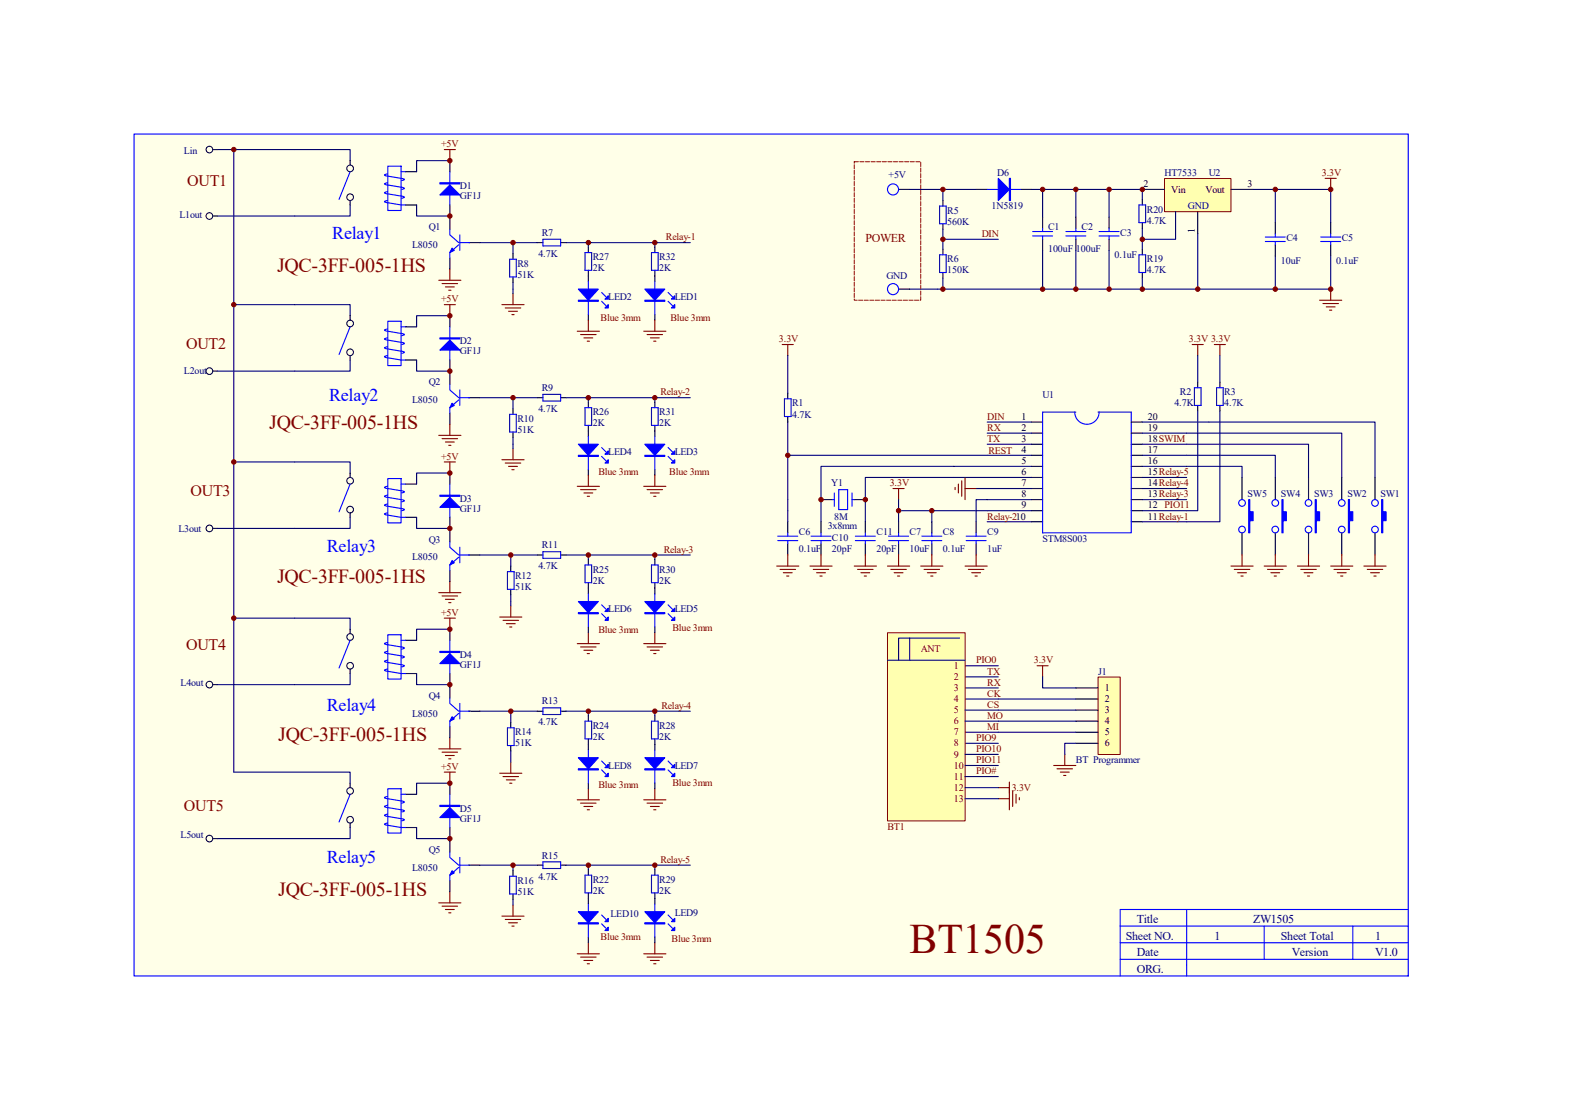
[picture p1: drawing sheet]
<svg xmlns="http://www.w3.org/2000/svg" width="297mm" height="210mm" viewBox="0 0 297 210" stroke-linecap="round" stroke-linejoin="round" font-family="sans-serif">
<path d="M25.4 25.4h241v159.3h-241z" fill="#ffffe8"/>
<g fill="none" stroke="#800000" stroke-width=".21">
<path d="M84.1 28.3h2M85.1 28.3v2.1M250.7 33.7h2.1M251.7 33.7v2.1M83 53h4.2M83.6 53.7h3M84.1 57.6h2M84.3 54.3h1.6M84.9 54.9h.4M85.1 50.9v2.1M85.1 57.6v2.1M95 57.6h4.1"/>
<path d="M95.6 58.3h2.9M96.2 58.9h1.7M96.8 59.5h.5M97 55.5v2.1M249.6 56.8h4.2M250.3 57.4h2.9M250.9 58.1h1.7M251.5 58.7h.4M251.7 54.7v2.1M109.2 62.7h4.2M109.8 63.3h3M110.5 63.9h1.6"/>
<path d="M111.1 64.6h.4M111.3 60.6v2.1M121.8 62.7h4.2M122.4 63.3h2.9M123 63.9h1.7M123.7 64.6h.4M123.9 60.6v2.1M148 65.2h2.1M149 65.2v2.1M83 82.4h4.2M83.6 83h3M84.1 87.4h2"/>
<path d="M84.3 83.6h1.6M84.9 84.3h.4M85.1 80.3v2.1M85.1 87.4v2.1M95 87h4.1M95.6 87.6h2.9M96.2 88.2h1.7M96.8 88.9h.5M97 84.9v2.1M109.2 92h4.2M109.8 92.6h3M110.5 93.3h1.6"/>
<path d="M111.1 93.9h.4M111.3 89.9v2.1M121.8 92h4.2M122.4 92.6h2.9M123 93.3h1.7M123.7 93.9h.4M123.9 89.9v2.1M168.9 92.4h2.1M170 92.4v2.1M180.7 92.2v.4M181.3 91.6v1.7M181.9 91v2.9"/>
<path d="M182.6 92.4h2.1M182.6 90.3v4.2M83 112.1h4.2M83.6 112.8h3M84.1 117h2M84.3 113.4h1.6M84.9 114h.4M85.1 110v2.1M85.1 117v2.1M94.5 116.7h4.2M95.2 117.4h2.9M95.8 118h1.7"/>
<path d="M96.4 118.6h.4M96.6 114.6v2.1M111.3 119.7v2.1M123.9 119.7v2.1M146.9 107.1h4.2M147.6 107.7h2.9M148.2 108.4h1.7M148.8 109h.4M149 105v2.1M167.9 107.1h4.2M168.5 107.7h3M169.2 108.4h1.6"/>
<path d="M169.8 109h.4M170 105v2.1M174.2 107.1h4.2M174.8 107.7h2.9M175.4 108.4h1.7M176.1 109h.4M176.3 105v2.1M182.6 107.1h4.2M183.2 107.7h2.9M183.8 108.4h1.7M184.5 109h.4M184.7 105v2.1"/>
<path d="M85.1 139.6v2.1M109.2 121.8h4.2M109.8 122.4h3M110.5 123h1.6M111.1 123.7h.4M121.8 121.8h4.2M122.4 122.4h2.9M123 123h1.7M123.7 123.7h.4M83 141.7h4.2M83.6 142.3h3M84.1 146.1h2"/>
<path d="M84.3 142.9h1.6M84.9 143.6h.4M85.1 146.1v2.1M94.5 146.3h4.2M95.2 146.9h2.9M95.8 147.6h1.7M96.4 148.2h.4M96.6 144.2v2.1M109.2 151.3h4.2M109.8 152h3M110.5 152.6h1.6M111.1 153.2h.4"/>
<path d="M111.3 149.2v2.1M121.8 151.3h4.2M122.4 152h2.9M123 152.6h1.7M123.7 153.2h.4M123.9 149.2v2.1M83 170.8h4.2M83.6 171.4h3M84.3 172.1h1.6M84.9 172.7h.4M85.1 168.7v2.1M95 173.3h4.1"/>
<path d="M95.6 174h2.9M96.2 174.6h1.7M96.8 175.2h.5M97 171.2v2.1M111.3 178.4v2.1M123.9 178.4v2.1M109.2 180.5h4.2M109.8 181.1h3M110.5 181.7h1.6M111.1 182.4h.4M121.8 180.5h4.2M122.4 181.1h2.9"/>
<path d="M123 181.7h1.7M123.7 182.4h.4"/>
</g>
<g fill="none" stroke="#000" stroke-width=".21">
<path d="M40.2 28.3h.9M66.2 30.4v.8M66.2 37.9v.9M76.7 32.5h2.1M76.7 38.8h2.1M85.1 30.4v2.1M85.1 38.8v2.1M170 35.8h2.1M40.2 40.9h.9M66.2 59.7v.9M85.1 41.3v2.1M85.1 48.8v2.1"/>
<path d="M85.1 59.7v2.1M88.7 45.9h2.1M97 48v1M97 52.4v1M101.7 45.9h1M106.1 45.9h1M111.3 46.7v1.1M111.3 51.1v2.1M111.3 59.5v1.1M123.9 46.7v1.1M123.9 51.1v2.1M123.9 59.5v1.1"/>
<path d="M170 54.7h2.1M40.2 70.2h.9M66.2 67.3v.8M76.7 61.8h2.1M76.7 68.1h2.1M85.1 68.1v2.1M85.1 70.6v2.1M85.1 78.2v2.1M88.7 75.2h2.1M97 77.3v1.1M101.7 75.2h1M106.1 75.2h1"/>
<path d="M111.3 76.1v1M123.9 76.1v1M149 74.4v1.1M149 78.8v1.1M195.1 79.9h2.1M214 79.9h2.1M40.2 100h.9M66.2 89.5v.8M66.2 97v.9M76.7 91.6h2.1M76.7 97.9h2.1M85.1 89.5v2.1"/>
<path d="M85.1 97.9v2.1M97 81.7v1.1M111.3 80.5v2.1M111.3 88.9v1M123.9 80.5v2.1M123.9 88.9v1M149 98.7v2.1M170 98.7v2.1M176.3 98.7v2.1M184.7 98.7v2.1M195.1 82h2.1M195.1 84.1h2.1"/>
<path d="M195.1 86.1h2.1M195.1 88.2h2.1M195.1 90.3h2.1M195.1 92.4h2.1M195.1 94.5h2.1M195.1 96.6h2.1M195.1 98.7h2.1M214 82h2.1M214 84.1h2.1M214 86.1h2.1M214 88.2h2.1M214 90.3h2.1"/>
<path d="M214 92.4h2.1M214 94.5h2.1M214 96.6h2.1M214 98.7h2.1M66.2 119.1v.8M85.1 100.4v2.1M85.1 107.9v2.1M85.1 119.1v2M88.7 105h2.1M96.6 107.1v1.1M96.6 111.5v1.1M101.7 105h1"/>
<path d="M106.1 105h1M111.3 105.8v1.1M111.3 110.2v2.1M111.3 118.6v1.1M123.9 105.8v1.1M123.9 110.2v2.1M123.9 118.6v1.1M149 102.9v2.1M170 102.9v2.1M176.3 102.9v2.1M184.7 102.9v2.1M40.2 129.5h.9"/>
<path d="M66.2 126.6v.8M76.7 121.1h2.1M76.7 127.4h2.1M85.1 127.4v2.1M85.1 130v2M85.1 137.5v2.1M88.7 134.6h2.1M96.6 136.7v1M101.7 134.6h1M106.1 134.6h1M111.3 135.4v1M111.3 139.8v2.1"/>
<path d="M123.9 135.4v1M123.9 139.8v2.1M40.2 158.7h.9M66.2 148.2v.8M66.2 155.7v.9M76.7 150.3h2.1M76.7 156.6h2.1M85.1 148.2v2.1M85.1 156.6v2.1M85.1 159.1v2.1M96.6 141.1v1M111.3 148.2v1"/>
<path d="M123.9 148.2v1M85.1 166.6v2.1M88.7 163.7h2.1M97 164.7v1.1M97 169.1v1.1M101.7 163.7h1M106.1 163.7h1M111.3 164.5v1.1M111.3 168.9v2.1M111.3 177.3v1.1M123.9 164.5v1.1M123.9 168.9v2.1"/>
<path d="M123.9 177.3v1.1"/>
</g>
<g fill="none" stroke="#00f" stroke-width=".21">
<path d="M25.4 25.4h241v159.3h-241zM66.2 32.5l-2.1 5.2M73.3 32.9l-.6 .2 .5 .2M73.3 34.6l-.6 .2 .5 .2M73.3 36.3l-.6 .2 .5 .2M73.3 37.9l-.6 .2 .5 .3M73.4 31.4h2.5v8.4h-2.5zM73.4 33.3l2.5 .4M73.4 35l2.5 .4M73.4 36.7l2.5 .4M73.4 38.4l2.5 .4h.8M75.9 32.5h.8"/>
<path d="M75.9 33.7l.6 .3-.5 .2M75.9 35.4l.6 .2-.5 .2M75.9 37.1l.6 .2-.5 .2M85.1 32.5v6.3M85.1 43.4v1l1.7 1.5M86.8 46.3l-1.7 1.5v1M87 44.4v3M87 45.9h1.9M96.4 52.4h1.3M96.4 49h1.3M102.7 45.3v1.2M106.1 45.3v1.2"/>
<path d="M110.7 51.1h1.2M110.7 47.8h1.2M111.3 53.2v6.3M113.8 57l.9 .8M113.8 55.3l.9 .9M123.2 51.1h1.3M123.2 47.8h1.3M123.9 53.2v6.3M126.4 57l.8 .8M126.4 55.3l.8 .9M66.2 61.8l-2.1 5.3M73.3 62.2l-.6 .3 .5 .2"/>
<path d="M73.3 63.9l-.6 .2 .5 .2M73.3 65.6l-.6 .2 .5 .2M73.3 67.3l-.6 .2 .5 .2M73.4 60.8h2.5v8.4h-2.5zM73.4 62.7l2.5 .4M73.4 64.3l2.5 .5M73.4 66l2.5 .4M73.4 67.7l2.5 .4h.8M75.9 61.8h.8M75.9 63.1l.6 .2-.5 .2M75.9 64.8l.6 .2-.5 .2M75.9 66.4l.6 .3-.5 .2"/>
<path d="M85.1 72.7v1.1l1.7 1.4M85.1 61.8v6.3M86.8 75.7l-1.7 1.4v1.1M87 73.8v2.9M87 75.2h1.9M96.4 78.4h1.3M102.7 74.6v1.3M106.1 74.6v1.3M110.7 77.1h1.2M123.2 77.1h1.3M148.4 78.8h1.3M148.4 75.5h1.3"/>
<path d="M197.2 78v22.8h16.8v-22.8M203.3 78a2.3 2.3 0 0 0 2.3 2.3 2.3 2.3 0 0 0 2.3-2.3M66.2 91.6l-2.1 5.2M73.3 92l-.6 .2 .5 .2M73.3 93.7l-.6 .2 .5 .2M73.3 95.4l-.6 .2 .5 .2M73.3 97l-.6 .3 .5 .2M73.4 90.5h2.5v8.4h-2.5zM73.4 92.4l2.5 .5M73.4 94.1l2.5 .4M73.4 95.8l2.5 .4M73.4 97.5l2.5 .4h.8"/>
<path d="M75.9 91.6h.8M75.9 92.8l.6 .3-.5 .2M75.9 94.5l.6 .2-.5 .2M75.9 96.2l.6 .2-.5 .2M85.1 91.6v6.3M96.4 81.7h1.3M110.7 80.5h1.2M111.3 82.6v6.3M113.8 86.4l.9 .8M113.8 84.7l.9 .8M123.2 80.5h1.3M123.9 82.6v6.3"/>
<path d="M126.4 86.4l.8 .8M126.4 84.7l.8 .8M85.1 102.5v1l1.7 1.5M86.8 105.4l-1.7 1.5v1M87 103.5v3M87 105h1.9M96 111.5h1.3M96 108.2h1.3M102.7 104.4v1.2M106.1 104.4v1.2M110.7 110.2h1.2M110.7 106.9h1.2"/>
<path d="M111.3 112.3v6.3M113.8 116.1l.9 .9M113.8 114.4l.9 .9M123.2 110.2h1.3M123.2 106.9h1.3M123.9 112.3v6.3M126.4 116.1l.8 .9M126.4 114.4l.8 .9M147.1 102.3h3.8M147.1 101.4h3.8M149 100.8v.6M149 102.3v.6"/>
<path d="M168.1 102.3h3.8M168.1 101.4h3.8M170 100.8v.6M170 102.3v.6M174.4 102.3h3.8M174.4 101.4h3.8M176.3 100.8v.6M176.3 102.3v.6M182.8 102.3h3.7M182.8 101.4h3.7M184.7 100.8v.6M184.7 102.3v.6"/>
<path d="M66.2 121.1l-2.1 5.3M73.3 121.6l-.6 .2 .5 .2M73.3 123.2l-.6 .3 .5 .2M73.3 124.9l-.6 .2 .5 .2M73.3 126.6l-.6 .2 .5 .2M73.4 120.1h2.5v8.4h-2.5zM73.4 122l2.5 .4M73.4 123.7l2.5 .4M73.4 125.3l2.5 .5M73.4 127l2.5 .4h.8M75.9 121.1h.8M75.9 122.4l.6 .2-.5 .2"/>
<path d="M75.9 124.1l.6 .2-.5 .2M75.9 125.8l.6 .2-.5 .2M85.1 132v1.1l1.7 1.5M85.1 121.1v6.3M86.8 135l-1.7 1.4v1.1M87 133.1v2.9M87 134.6h1.9M96 137.7h1.3M102.7 133.9v1.3M106.1 133.9v1.3M110.7 139.8h1.2M110.7 136.4h1.2"/>
<path d="M123.2 139.8h1.3M123.2 136.4h1.3M66.2 150.3l-2.1 5.2M73.3 150.7l-.6 .2 .5 .2M73.3 152.4l-.6 .2 .5 .2M73.3 154.1l-.6 .2 .5 .2M73.3 155.7l-.6 .2 .5 .2M73.4 149.2h2.5v8.4h-2.5zM73.4 151.1l2.5 .4M73.4 152.8l2.5 .4M73.4 154.5l2.5 .4M73.4 156.1l2.5 .5h.8"/>
<path d="M75.9 150.3h.8M75.9 151.5l.6 .2-.5 .3M75.9 153.2l.6 .2-.5 .2M75.9 154.9l.6 .2-.5 .2M85.1 150.3v6.3M96 141.1h1.3M111.3 141.9v6.3M113.8 145.7l.9 .8M113.8 144l.9 .8M123.9 141.9v6.3M126.4 145.7l.8 .8M126.4 144l.8 .8"/>
<path d="M85.1 161.2v1l1.7 1.5M86.8 164.1l-1.7 1.5v1M87 162.2v3M87 163.7h1.9M96.4 169.1h1.3M96.4 165.8h1.3M102.7 163.1v1.2M106.1 163.1v1.2M110.7 168.9h1.2M110.7 165.6h1.2M111.3 171v6.3M113.8 174.8l.9 .8"/>
<path d="M113.8 173.1l.9 .9M123.2 168.9h1.3M123.2 165.6h1.3M123.9 171v6.3M126.4 174.8l.8 .8M126.4 173.1l.8 .9M211.9 178.4h54.5M211.9 175.2h54.5M224.5 172.1v12.6M239.2 175.2v6.3M255.9 175.2v6.3M266.4 172.1h-54.5v12.6"/>
<path d="M211.9 181.5h54.5"/>
<circle cx="168.9" cy="35.8" r="1.05"/>
<circle cx="168.9" cy="54.7" r="1.05"/>
</g>
<g fill="#00f" stroke="#00f" stroke-width=".21">
<path d="M83.2 36.9l1.9-1.9 1.9 1.9z"/>
<path d="M85.5 47l.4 .4-.8 .4z"/>
<path d="M109.4 54.7h3.8l-1.9 2.1z"/>
<path d="M114.4 58.3l.7-.7v.7z"/>
<path d="M115.1 56v.6h-.7z"/>
<path d="M83.2 66.2l1.9-1.9 1.9 1.9z"/>
<path d="M85.5 76.3l.4 .4-.8 .4z"/>
<path d="M109.4 84.1h3.8l-1.9 2z"/>
<path d="M114.4 87.6l.7-.6v.6z"/>
<path d="M114.4 85.9l.7-.6v.6z"/>
<path d="M85.1 94.1l1.9 1.9h-3.8z"/>
<path d="M85.5 106.1l.4 .4-.8 .4z"/>
<path d="M109.4 113.8h3.8l-1.9 2.1z"/>
<path d="M114.4 117.4l.7-.7v.7z"/>
<path d="M114.4 115.7l.7-.6v.6z"/>
<path d="M83.2 125.6l1.9-1.9 1.9 1.9z"/>
<path d="M85.5 135.6l.4 .4-.8 .4z"/>
<path d="M109.4 143.4h3.8l-1.9 2.1z"/>
<path d="M115.1 146.3v.6h-.7z"/>
<path d="M115.1 144.6v.7h-.7z"/>
<path d="M83.2 154.7l1.9-1.9 1.9 1.9z"/>
<path d="M85.5 164.7l.4 .5-.8 .4z"/>
<path d="M109.4 172.5h3.8l-1.9 2.1z"/>
<path d="M115.1 175.4v.7h-.7z"/>
<path d="M114.4 174.4l.7-.6v.6z"/>
<path d="M122 54.7h3.8l-1.9 2.1z"/>
<path d="M127 58.3l.7-.7v.7z"/>
<path d="M127.7 56v.6h-.7z"/>
<path d="M122 84.1h3.8l-1.9 2z"/>
<path d="M127 87.6l.7-.6v.6z"/>
<path d="M127 85.9l.7-.6v.6z"/>
<path d="M122 113.8h3.8l-1.9 2.1z"/>
<path d="M127 117.4l.7-.7v.7z"/>
<path d="M127 115.7l.7-.6v.6z"/>
<path d="M122 143.4h3.8l-1.9 2.1z"/>
<path d="M127.7 146.3v.6h-.7z"/>
<path d="M127.7 144.6v.7h-.7z"/>
<path d="M122 172.5h3.8l-1.9 2.1z"/>
<path d="M127.7 175.4v.7h-.7z"/>
<path d="M127 174.4l.7-.6v.6z"/>
<path d="M83.2 34.6h3.8v.2h-3.8z" fill-rule="evenodd"/>
<path d="M109.4 56.8h3.8v.2h-3.8z" fill-rule="evenodd"/>
<path d="M83.2 63.9h3.8v.2h-3.8z" fill-rule="evenodd"/>
<path d="M109.4 86.1h3.8v.3h-3.8z" fill-rule="evenodd"/>
<path d="M83.2 93.7h3.8v.2h-3.8z" fill-rule="evenodd"/>
<path d="M109.4 115.9h3.8v.2h-3.8z" fill-rule="evenodd"/>
<path d="M83.2 123.2h3.8v.3h-3.8z" fill-rule="evenodd"/>
<path d="M109.4 145.5h3.8v.2h-3.8z" fill-rule="evenodd"/>
<path d="M83.2 152.4h3.8v.2h-3.8z" fill-rule="evenodd"/>
<path d="M109.4 174.6h3.8v.2h-3.8z" fill-rule="evenodd"/>
<path d="M122 56.8h3.8v.2h-3.8z" fill-rule="evenodd"/>
<path d="M122 86.1h3.8v.3h-3.8z" fill-rule="evenodd"/>
<path d="M122 115.9h3.8v.2h-3.8z" fill-rule="evenodd"/>
<path d="M122 145.5h3.8v.2h-3.8z" fill-rule="evenodd"/>
<path d="M122 174.6h3.8v.2h-3.8z" fill-rule="evenodd"/>
</g>
<g fill="none" stroke="#000080" stroke-width=".21">
<path d="M41.1 28.3h25.1v2.1M44.2 28.3v117.8h22v2.1M66.2 38.8v2.1h-25.1M78.8 38.8v2.1h6.3v.4M85.1 30.4h-6.3v2.1M44.2 57.6h22v2.1M85.1 59.7h-6.3v2.1M90.8 45.9h10.9M97 45.9v2.1M97 53.4v2.1M107.1 45.9h23.5M111.3 45.9v.8"/>
<path d="M123.9 45.9v.8M66.2 68.1v2.1h-25.1M78.8 68.1v2.1h6.3v.4M90.8 75.2h10.9M97 75.2v2.1M107.1 75.2h23.5M111.3 75.2v.9M123.9 75.2v.9M149 79.9v6.2h46.1M149 67.3v7.1M186.8 79.9h8.3M216.1 79.9h12.6"/>
<path d="M44.2 87.4h22v2.1M66.2 97.9v2.1h-25.1M78.8 97.9v2.1h6.3v.4M85.1 89.5h-6.3v2.1M97 82.8v2.1M149 86.1v12.6M170 96.6h25.1M170 94.5v4.2M176.3 96.6v2.1M180.5 88.2h14.6M180.5 90.3h14.6M184.7 92.4h10.4"/>
<path d="M186.8 82h8.3M186.8 98.7h8.3M186.8 84.1h8.3M195.1 94.5h-10.4v4.2M216.1 96.6h8.4M216.1 82h8.4M216.1 86.1h8.4M216.1 88.2h8.4M216.1 90.3h8.4M216.1 92.4h8.4M216.1 94.5h8.4M216.1 98.7h8.4"/>
<path d="M216.1 84.1h8.4M44.2 117h22v2.1M85.1 119.1h-6.3v2M90.8 105h10.9M96.6 105v2.1M96.6 112.6v2M107.1 105h23.5M111.3 105v.8M123.9 105v.8M66.2 127.4v2.1h-25.1M78.8 127.4v2.1h6.3v.5M90.8 134.6h10.9"/>
<path d="M96.6 134.6v2.1M107.1 134.6h23.5M111.3 134.6v.8M123.9 134.6v.8M66.2 156.6v2.1h-25.1M78.8 156.6v2.1h6.3v.4M85.1 148.2h-6.3v2.1M96.6 142.1v2.1M90.8 163.7h10.9M97 163.7v1M97 170.2v1M107.1 163.7h23.5"/>
<path d="M111.3 163.7v.8M123.9 163.7v.8"/>
</g>
<g fill="none" stroke="#0000bf" stroke-width=".21">
<path d="M96.4 49v3.4M97.7 49v3.4M102.7 46.5h3.4M102.7 45.3h3.4M110.7 47.8v3.3M111.9 47.8v3.3M123.2 47.8v3.3M124.5 47.8v3.3M96.4 78.4v3.3M97.7 78.4v3.3M102.7 75.9h3.4M102.7 74.6h3.4"/>
<path d="M110.7 77.1v3.4M111.9 77.1v3.4M123.2 77.1v3.4M124.5 77.1v3.4M148.4 75.5v3.3M149.7 75.5v3.3M197.2 78h6.3M207.7 78h6.3M96 108.2v3.3M97.3 108.2v3.3M102.7 105.6h3.4M102.7 104.4h3.4"/>
<path d="M110.7 106.9v3.3M111.9 106.9v3.3M123.2 106.9v3.3M124.5 106.9v3.3M96 137.7v3.4M97.3 137.7v3.4M102.7 135.2h3.4M102.7 133.9h3.4M110.7 136.4v3.4M111.9 136.4v3.4M123.2 136.4v3.4M124.5 136.4v3.4"/>
<path d="M96.4 165.8v3.3M97.7 165.8v3.3M102.7 164.3h3.4M102.7 163.1h3.4M110.7 165.6v3.3M111.9 165.6v3.3M123.2 165.6v3.3M124.5 165.6v3.3"/>
</g>
<g fill="none" stroke="#000" stroke-width=".19">
<circle cx="39.6" cy="28.3" r=".63"/>
<circle cx="66.2" cy="31.9" r=".63"/>
<circle cx="66.2" cy="37.3" r=".63"/>
<circle cx="39.6" cy="40.9" r=".63"/>
<circle cx="39.6" cy="70.2" r=".63"/>
<circle cx="66.2" cy="61.2" r=".63"/>
<circle cx="66.2" cy="66.7" r=".63"/>
<circle cx="39.6" cy="100" r=".63"/>
<circle cx="66.2" cy="96.4" r=".63"/>
<circle cx="66.2" cy="91" r=".63"/>
<circle cx="39.6" cy="129.5" r=".63"/>
<circle cx="66.2" cy="126" r=".63"/>
<circle cx="66.2" cy="120.5" r=".63"/>
<circle cx="39.6" cy="158.7" r=".63"/>
<circle cx="66.2" cy="155.1" r=".63"/>
<circle cx="66.2" cy="149.7" r=".63"/>
</g>
<path d="M161.6 30.6h12.6v26.2h-12.6v-26.2" fill="none" stroke="#bf0000" stroke-width=".19" stroke-dasharray=".8 .3"/>
<g fill="#800000" stroke="#800000" stroke-width=".19">
<circle cx="85.1" cy="40.9" r=".42"/>
<circle cx="97" cy="45.9" r=".42"/>
<circle cx="111.3" cy="45.9" r=".42"/>
<circle cx="85.1" cy="70.2" r=".42"/>
<circle cx="97" cy="75.2" r=".42"/>
<circle cx="111.3" cy="75.2" r=".42"/>
<circle cx="85.1" cy="100" r=".42"/>
<circle cx="111.3" cy="105" r=".42"/>
<circle cx="111.3" cy="134.6" r=".42"/>
<circle cx="85.1" cy="158.7" r=".42"/>
<circle cx="111.3" cy="163.7" r=".42"/>
<circle cx="97" cy="163.7" r=".42"/>
<circle cx="44.2" cy="117" r=".42"/>
<circle cx="44.2" cy="87.4" r=".42"/>
<circle cx="44.2" cy="57.6" r=".42"/>
<circle cx="44.2" cy="28.3" r=".42"/>
<circle cx="123.9" cy="45.9" r=".42"/>
<circle cx="123.9" cy="75.2" r=".42"/>
<circle cx="123.9" cy="105" r=".42"/>
<circle cx="123.9" cy="134.6" r=".42"/>
<circle cx="123.9" cy="163.7" r=".42"/>
<circle cx="96.6" cy="105" r=".42"/>
<circle cx="96.6" cy="134.6" r=".42"/>
<circle cx="85.1" cy="129.5" r=".42"/>
<circle cx="85.1" cy="30.4" r=".42"/>
<circle cx="85.1" cy="59.7" r=".42"/>
<circle cx="85.1" cy="89.5" r=".42"/>
<circle cx="85.1" cy="119.1" r=".42"/>
<circle cx="85.1" cy="148.2" r=".42"/>
</g>
<path d="M220.3 33.8h12.6v6.2h-12.6z" fill="#ffffb0"/>
<path d="M220.3 33.8h12.6v6.2h-12.6z" fill="none" stroke="#800000" stroke-width=".19"/>
<g fill="none" stroke="#000" stroke-width=".21">
<path d="M178.4 37.9v1.1M184.7 35.8h2.1M193 35.8h2.1M216.1 35.8h4.2M232.9 35.8h4.2M178.4 42.3v1.1M178.4 47.2v1M178.4 51.6v1M209.8 41.1v2.1M209.8 45.3v2.1M226.6 40v4.2M251.7 42.1v2.1"/>
<path d="M251.7 46.3v2.1"/>
</g>
<g fill="none" stroke="#00f" stroke-width=".21">
<path d="M177.7 39h1.3M186.8 35.8h6.2M177.7 42.3h1.3M177.7 51.6h1.3M177.7 48.2h1.3M207.9 44.6h3.8M207.9 43.8h3.8M209.8 43.2v.6M209.8 44.6v.7M249.9 45.7h3.7M249.9 44.9h3.7M251.7 44.2v.7"/>
<path d="M251.7 45.7v.6"/>
</g>
<path d="M177.7 39v3.3M179 39v3.3M177.7 48.2v3.4M179 48.2v3.4" fill="none" stroke="#0000bf" stroke-width=".21"/>
<g fill="none" stroke="#000080" stroke-width=".21">
<path d="M172.1 35.8h12.6M178.4 35.8v2.1M195.1 35.8h21M209.8 35.8v5.3M237.1 35.8h4.2M241.3 35.8h10.4v6.3M241.3 35.8v6.3M172.1 54.7h69.2M178.4 43.4v3.8M178.4 52.6v2.1M178.4 45.3h10.5M209.8 47.4v7.3"/>
<path d="M226.6 44.2v10.5M241.3 48.4v6.3M251.7 48.4v6.3h-10.4M182.6 138.5h6.3M182.6 126h6.3M182.6 128.1h6.3M182.6 130.2h6.3M182.6 132.3h6.3M182.6 140.6h6.3"/>
</g>
<g fill="#00f" stroke="#00f" stroke-width=".21">
<path d="M188.9 33.7l2.1 2.1-2.1 2.1z"/>
<path d="M191 33.7h.2v4.2h-.2z" fill-rule="evenodd"/>
</g>
<g fill="#800000" stroke="#800000" stroke-width=".19">
<circle cx="251.7" cy="54.7" r=".42"/>
<circle cx="251.7" cy="35.8" r=".42"/>
<circle cx="178.4" cy="54.7" r=".42"/>
<circle cx="178.4" cy="45.3" r=".42"/>
<circle cx="178.4" cy="35.8" r=".42"/>
<circle cx="209.8" cy="54.7" r=".42"/>
<circle cx="209.8" cy="35.8" r=".42"/>
<circle cx="226.6" cy="54.7" r=".42"/>
</g>
<path d="M188.9 151.1h2.1M191 149v4.2M191.6 149.7v2.9M192.2 150.3v1.7M192.8 150.9v.4" fill="none" stroke="#800000" stroke-width=".21"/>
<path d="M207.8 128.1h4.1v14.6h-4.1z" fill="#ffffb0"/>
<path d="M207.7 128.1h4.2v14.6h-4.2z" fill="none" stroke="#800000" stroke-width=".19"/>
<path d="M203.5 130.2h4.2M203.5 132.3h4.2M203.5 134.4h4.2M203.5 136.4h4.2M203.5 138.5h4.2M203.5 140.6h4.2" fill="none" stroke="#000" stroke-width=".21"/>
<path d="M188.9 132.3h14.6M203.5 140.6h-2.1v2.1" fill="none" stroke="#000080" stroke-width=".21"/>
<path d="M188.9 149h2.1M191 148v2.1M199.3 144.8h4.2M200 145.5h2.9M200.6 146.1h1.7M201.2 146.7h.4M201.4 142.7v2.1" fill="none" stroke="#800000" stroke-width=".21"/>
<path d="M167.9 119.8h14.7v35.5h-14.7z" fill="#ffffb0"/>
<path d="M167.9 119.7h14.7v35.6h-14.7z" fill="none" stroke="#800000" stroke-width=".19"/>
<g fill="none" stroke="#000080" stroke-width=".21">
<path d="M197.2 35.8v5.3M203.5 35.8v5.3M216.1 35.8v1.9M197.2 47.4v7.3M203.5 47.4v7.3M216.1 43.2v4M216.1 52.6v2.1M222.4 40v5.3h-6.3M226.6 77.8v18.8h-2.1M226.6 67.3v5M228.7 79.9h31.4v10.4M230.8 77.8v20.9h-6.3"/>
<path d="M230.8 67.3v5M180.5 90.3h-16.8v8.4M180.5 88.2h-25.2v10.5M224.5 88.2h10.5v2.1M224.5 86.1h16.8v4.2M224.5 84.1h23v6.2M224.5 82h29.3v8.3M167.9 124.9h14.7M172.1 120.7v4.2M181.5 120.7h-11.5v4.2M182.6 136.4h20.9M182.6 134.4h20.9"/>
<path d="M188.9 138.5h14.6M197.2 128.1v2.1h6.3M182.6 142.7h6.3M182.6 146.9h6.3M182.6 149h6.3M182.6 151.1h6.3M182.6 144.8h6.3"/>
</g>
<g fill="none" stroke="#800000" stroke-width=".21">
<path d="M225.5 65.2h2.1M226.6 65.2v2.1M229.7 65.2h2.1M230.8 65.2v2.1M153.2 107.1h4.2M153.8 107.7h3M154.5 108.4h1.7M155.1 109h.4M155.3 105v2.1M161.6 107.1h4.2M162.2 107.7h3M162.9 108.4h1.6"/>
<path d="M163.5 109h.4M163.7 105v2.1M232.9 107.1h4.2M233.5 107.7h2.9M234.1 108.4h1.7M234.8 109h.4M235 105v2.1M239.2 107.1h4.2M239.8 107.7h2.9M240.4 108.4h1.7M241 109h.5M241.3 105v2.1"/>
<path d="M245.4 107.1h4.2M246.1 107.7h2.9M246.7 108.4h1.7M247.3 109h.5M247.5 105v2.1M251.7 107.1h4.2M252.4 107.7h2.9M253 108.4h1.7M253.6 109h.4M253.8 105v2.1M258 107.1h4.2M258.7 107.7h2.9"/>
<path d="M259.3 108.4h1.7M259.9 109h.4M260.1 105v2.1M196.2 126h2.1M197.2 126v2.1"/>
</g>
<g fill="none" stroke="#000" stroke-width=".21">
<path d="M216.1 37.7v1.1M197.2 41.1v2.1M197.2 45.3v2.1M203.5 41.1v2.1M203.5 45.3v2.1M216.1 42.1v1.1M216.1 47.2v1M216.1 51.6v1M241.3 42.1v2.1M241.3 46.3v2.1M226.6 72.3v1.1M226.6 76.7v1.1"/>
<path d="M230.8 72.3v1.1M230.8 76.7v1.1M155.3 98.7v2.1M155.3 94.5h2.1M161.6 94.5h2.1M163.7 98.7v2.1M235 90.3v4.2M241.3 90.3v4.2M247.5 90.3v4.2M253.8 90.3v4.2M260.1 90.3v4.2M155.3 102.9v2.1"/>
<path d="M163.7 102.9v2.1M235 100.8v4.2M241.3 100.8v4.2M247.5 100.8v4.2M253.8 100.8v4.2M260.1 100.8v4.2"/>
</g>
<g fill="#00f" stroke="#00f" stroke-width=".21">
<path d="M236.2 94.5h.2v2.3h.7v1.7h-.7v2.3h-.2z" fill-rule="evenodd"/>
<path d="M242.5 94.5h.2v2.3h.7v1.7h-.7v2.3h-.2z" fill-rule="evenodd"/>
<path d="M248.8 94.5h.2v2.3h.6v1.7h-.6v2.3h-.2z" fill-rule="evenodd"/>
<path d="M255.1 94.5h.2v2.3h.6v1.7h-.6v2.3h-.2z" fill-rule="evenodd"/>
<path d="M261.4 94.5h.2v2.3h.6v1.7h-.6v2.3h-.2z" fill-rule="evenodd"/>
</g>
<g fill="none" stroke="#00f" stroke-width=".21">
<path d="M215.5 38.8h1.2M195.4 44.6h3.7M195.4 43.8h3.7M197.2 43.2v.6M197.2 44.6v.7M201.6 44.6h3.8M201.6 43.8h3.8M203.5 43.2v.6M203.5 44.6v.7M215.5 42.1h1.2M215.5 51.6h1.2M215.5 48.2h1.2"/>
<path d="M239.4 45.7h3.7M239.4 44.9h3.7M241.3 44.2v.7M241.3 45.7v.6M226 76.7h1.2M226 73.4h1.2M230.1 76.7h1.3M230.1 73.4h1.3M157.4 94.5h.4M157.8 93.3v2.5M158.7 92.6h1.6v3.8h-1.6zM161.2 93.3v2.5"/>
<path d="M161.2 94.5h.4M153.4 102.3h3.8M153.4 101.4h3.8M155.3 100.8v.6M155.3 102.3v.6M161.8 102.3h3.8M161.8 101.4h3.8M163.7 100.8v.6M163.7 102.3v.6"/>
<circle cx="235" cy="95.2" r=".63"/>
<circle cx="241.3" cy="95.2" r=".63"/>
<circle cx="247.5" cy="95.2" r=".63"/>
<circle cx="253.8" cy="95.2" r=".63"/>
<circle cx="260.1" cy="95.2" r=".63"/>
<circle cx="235" cy="100.2" r=".63"/>
<circle cx="241.3" cy="100.2" r=".63"/>
<circle cx="247.5" cy="100.2" r=".63"/>
<circle cx="253.8" cy="100.2" r=".63"/>
<circle cx="260.1" cy="100.2" r=".63"/>
</g>
<g fill="#800000" stroke="#800000" stroke-width=".19">
<circle cx="241.3" cy="35.8" r=".42"/>
<circle cx="241.3" cy="54.7" r=".42"/>
<circle cx="197.2" cy="35.8" r=".42"/>
<circle cx="197.2" cy="54.7" r=".42"/>
<circle cx="203.5" cy="35.8" r=".42"/>
<circle cx="203.5" cy="54.7" r=".42"/>
<circle cx="216.1" cy="35.8" r=".42"/>
<circle cx="216.1" cy="54.7" r=".42"/>
<circle cx="216.1" cy="45.3" r=".42"/>
<circle cx="176.3" cy="96.6" r=".42"/>
<circle cx="170" cy="96.6" r=".42"/>
<circle cx="149" cy="86.1" r=".42"/>
<circle cx="163.7" cy="94.5" r=".42"/>
<circle cx="155.3" cy="94.5" r=".42"/>
</g>
<path d="M215.5 38.8v3.3M216.7 38.8v3.3M215.5 48.2v3.4M216.7 48.2v3.4M226 73.4v3.3M227.2 73.4v3.3M230.1 73.4v3.3M231.4 73.4v3.3" fill="none" stroke="#0000bf" stroke-width=".21"/>
<text font-size="7.9" fill="#800000" x="172.1" y="180.4">BT1505</text>
<g font-size="3.8" fill="#800000">
<text x="52.4" y="51.5">JQC-3FF-005-1HS</text>
<text x="50.9" y="81.2">JQC-3FF-005-1HS</text>
<text x="52.4" y="110.4">JQC-3FF-005-1HS</text>
<text x="52.6" y="140.1">JQC-3FF-005-1HS</text>
<text x="52.6" y="169.5">JQC-3FF-005-1HS</text>
</g>
<g font-size="3.4" fill="#00f">
<text x="62.9" y="45.3">Relay1</text>
<text x="62.3" y="75.9">Relay2</text>
<text x="61.8" y="104.4">Relay3</text>
<text x="61.8" y="134.6">Relay4</text>
<text x="61.8" y="163.3">Relay5</text>
</g>
<g font-size="3" fill="#800000">
<text x="35.4" y="35.3">OUT1</text>
<text x="35.2" y="66.1">OUT2</text>
<text x="36.1" y="93.8">OUT3</text>
<text x="35.2" y="122.9">OUT4</text>
<text x="34.8" y="153.5">OUT5</text>
</g>
<text font-size="2.3" fill="#800000" x="163.7" y="45.7">POWER</text>
<g font-size="2.3" fill="#000080">
<text x="213" y="177.8">Sheet NO.</text>
<text x="215.1" y="174.6">Title</text>
<text x="229.7" y="177.8">1</text>
<text x="237.1" y="174.6">ZW1505</text>
<text x="242.3" y="177.8">Sheet Total</text>
<text x="260.1" y="177.8">1</text>
<text x="215.1" y="180.9">Date</text>
<text x="215.1" y="184.1">ORG.</text>
<text x="244.4" y="180.9">Version</text>
<text x="260.1" y="180.9">V1.0</text>
</g>
<g font-size="1.9" fill="#000080">
<text x="34.8" y="29.1">Lin</text>
<text x="87" y="35.8">D1</text>
<text x="168.1" y="33.7">+5V</text>
<text x="188.6" y="33.3">D6</text>
<text x="220.3" y="33.3">HT7533</text>
<text x="228.7" y="33.3">U2</text>
<text x="34" y="41.3">L1out</text>
<text x="87" y="37.7">GF1J</text>
<text x="179.2" y="40.4">R5</text>
<text x="187.6" y="39.6">1N5819</text>
<text x="217" y="40.2">R20</text>
<text x="224.7" y="39.6">GND</text>
<text x="78" y="46.9">L8050</text>
<text x="81.1" y="43.6">Q1</text>
<text x="102.5" y="44.6">R7</text>
<text x="179.2" y="42.5">560K</text>
<text x="198.3" y="43.6">C1</text>
<text x="198.3" y="47.8">100uF</text>
<text x="203.5" y="47.8">100uF</text>
<text x="204.6" y="43.6">C2</text>
<text x="211.9" y="44.6">C3</text>
<text x="217" y="42.3">4.7K</text>
<text x="243.4" y="45.7">C4</text>
<text x="253.8" y="45.7">C5</text>
<text x="97.9" y="50.5">R8</text>
<text x="97.9" y="52.6">51K</text>
<text x="101.9" y="48.6">4.7K</text>
<text x="112.1" y="49.2">R27</text>
<text x="112.1" y="51.3">2K</text>
<text x="124.7" y="49.2">R32</text>
<text x="124.7" y="51.3">2K</text>
<text x="167.7" y="52.8">GND</text>
<text x="179.2" y="49.7">R6</text>
<text x="179.2" y="51.7">150K</text>
<text x="210.9" y="48.8">0.1uF</text>
<text x="217" y="49.7">R19</text>
<text x="217" y="51.7">4.7K</text>
<text x="242.3" y="49.9">10uF</text>
<text x="252.8" y="49.9">0.1uF</text>
<text x="115.1" y="56.8">LED2</text>
<text x="127.6" y="56.8">LED1</text>
<text x="87" y="65.2">D2</text>
<text x="34.8" y="70.8">L2out</text>
<text x="87" y="67.1">GF1J</text>
<text x="78" y="76.3">L8050</text>
<text x="81.1" y="72.9">Q2</text>
<text x="101.9" y="77.9">4.7K</text>
<text x="102.5" y="74">R9</text>
<text x="149.9" y="76.9">R1</text>
<text x="197.2" y="75.2">U1</text>
<text x="222.2" y="76.9">4.7K</text>
<text x="223.2" y="74.8">R2</text>
<text x="231.6" y="74.8">R3</text>
<text x="231.6" y="76.9">4.7K</text>
<text x="97.9" y="79.8">R10</text>
<text x="97.9" y="81.9">51K</text>
<text x="112.1" y="78.6">R26</text>
<text x="112.1" y="80.7">2K</text>
<text x="124.7" y="78.6">R31</text>
<text x="124.7" y="80.7">2K</text>
<text x="149.9" y="79">4.7K</text>
<text x="115.1" y="86.1">LED4</text>
<text x="127.6" y="86.1">LED3</text>
<text x="87" y="94.9">D3</text>
<text x="157.2" y="92">Y1</text>
<text x="236" y="94.1">SW5</text>
<text x="242.3" y="94.1">SW4</text>
<text x="248.6" y="94.1">SW3</text>
<text x="254.9" y="94.1">SW2</text>
<text x="261.2" y="94.1">SW1</text>
<text x="33.7" y="100.6">L3out</text>
<text x="87" y="96.8">GF1J</text>
<text x="151.1" y="101.2">C6</text>
<text x="156.6" y="100.2">3x8mm</text>
<text x="157.8" y="98.5">8M</text>
<text x="165.8" y="101.2">C11</text>
<text x="172.1" y="101.2">C7</text>
<text x="178.4" y="101.2">C8</text>
<text x="186.8" y="101.2">C9</text>
<text x="78" y="106">L8050</text>
<text x="81.1" y="102.7">Q3</text>
<text x="101.9" y="107.7">4.7K</text>
<text x="102.5" y="103.7">R11</text>
<text x="151.1" y="104.4">0.1uF</text>
<text x="157.4" y="102.3">C10</text>
<text x="157.4" y="104.4">20pF</text>
<text x="165.8" y="104.4">20pF</text>
<text x="172.1" y="104.4">10uF</text>
<text x="178.4" y="104.4">0.1uF</text>
<text x="186.8" y="104.4">1uF</text>
<text x="197.2" y="102.5">STM8S003</text>
<text x="97.5" y="109.6">R12</text>
<text x="97.5" y="111.7">51K</text>
<text x="112.1" y="108.3">R25</text>
<text x="112.1" y="110.4">2K</text>
<text x="124.7" y="108.3">R30</text>
<text x="124.7" y="110.4">2K</text>
<text x="115.1" y="115.9">LED6</text>
<text x="127.6" y="115.9">LED5</text>
<text x="87" y="124.5">D4</text>
<text x="34.2" y="129.7">L4out</text>
<text x="87" y="126.4">GF1J</text>
<text x="207.7" y="127.6">J1</text>
<text x="78" y="135.6">L8050</text>
<text x="81.1" y="132.2">Q4</text>
<text x="101.9" y="137.2">4.7K</text>
<text x="102.5" y="133.3">R13</text>
<text x="112.1" y="137.9">R24</text>
<text x="124.7" y="137.9">R28</text>
<text x="97.5" y="139.1">R14</text>
<text x="97.5" y="141.2">51K</text>
<text x="112.1" y="140">2K</text>
<text x="124.7" y="140">2K</text>
<text x="115.1" y="145.5">LED8</text>
<text x="127.6" y="145.5">LED7</text>
<text x="203.5" y="144.4">BT Programmer</text>
<text x="87" y="153.6">D5</text>
<text x="87" y="155.5">GF1J</text>
<text x="34.2" y="158.6">L5out</text>
<text x="81.1" y="161.4">Q5</text>
<text x="78" y="164.7">L8050</text>
<text x="97.9" y="167.2">R16</text>
<text x="101.9" y="166.4">4.7K</text>
<text x="102.5" y="162.4">R15</text>
<text x="112.1" y="167">R22</text>
<text x="124.7" y="167">R29</text>
<text x="97.9" y="169.3">51K</text>
<text x="112.1" y="169.1">2K</text>
<text x="115.5" y="173.5">LED10</text>
<text x="124.7" y="169.1">2K</text>
<text x="127.6" y="173.3">LED9</text>
</g>
<g font-size="1.9" fill="#800000">
<text x="83.4" y="27.9">+5V</text>
<text x="250.1" y="33.3">3.3V</text>
<text x="126" y="45.5">Relay-1</text>
<text x="185.7" y="44.8">DIN</text>
<text x="83.4" y="57.2">+5V</text>
<text x="113.6" y="60.7">Blue 3mm</text>
<text x="126.8" y="60.7">Blue 3mm</text>
<text x="147.4" y="64.7">3.3V</text>
<text x="224.9" y="64.7">3.3V 3.3V</text>
<text x="124.9" y="74.8">Relay-2</text>
<text x="186.8" y="81.5">RX</text>
<text x="186.8" y="83.6">TX</text>
<text x="186.8" y="79.4">DIN</text>
<text x="83.4" y="87">+5V</text>
<text x="113.2" y="89.9">Blue 3mm</text>
<text x="126.6" y="89.9">Blue 3mm</text>
<text x="187" y="85.9">REST</text>
<text x="168.3" y="92">3.3V</text>
<text x="186.8" y="98.3">Relay-210</text>
<text x="125.6" y="104.6">Relay-3</text>
<text x="83.4" y="116.5">+5V</text>
<text x="113.2" y="119.7">Blue 3mm</text>
<text x="127.2" y="119.5">Blue 3mm</text>
<text x="174.2" y="123.4">ANT</text>
<text x="184.7" y="125.5">PIO0</text>
<text x="195.6" y="125.5">3.3V</text>
<text x="180.5" y="126.6">1</text>
<text x="180.5" y="128.7">2</text>
<text x="180.5" y="130.8">3</text>
<text x="186.8" y="129.7">RX</text>
<text x="186.8" y="127.6">TX</text>
<text x="186.8" y="131.8">CK</text>
<text x="125.1" y="134.1">Relay-4</text>
<text x="180.5" y="132.8">4</text>
<text x="180.5" y="135">5</text>
<text x="180.5" y="137">6</text>
<text x="186.8" y="136">MO</text>
<text x="186.8" y="133.9">CS</text>
<text x="180.5" y="139.1">7</text>
<text x="180.5" y="141.2">8</text>
<text x="180.5" y="143.3">9</text>
<text x="184.7" y="140.2">PIO9</text>
<text x="184.7" y="142.3">PIO10</text>
<text x="186.8" y="138.1">MI</text>
<text x="83.4" y="145.6">+5V</text>
<text x="113.2" y="149">Blue 3mm</text>
<text x="127.2" y="148.8">Blue 3mm</text>
<text x="180.5" y="145.5">10</text>
<text x="180.5" y="147.5">11</text>
<text x="180.5" y="149.6">12</text>
<text x="184.7" y="144.4">PIO11</text>
<text x="184.7" y="146.5">PIO#</text>
<text x="191.4" y="149.6">3.3V</text>
<text x="180.5" y="151.7">13</text>
<text x="167.9" y="157">BT1</text>
<text x="124.9" y="163.2">Relay-5</text>
<text x="113.6" y="177.9">Blue 3mm</text>
<text x="127" y="178.1">Blue 3mm</text>
</g>
<g font-size="1.9">
<text x="216.3" y="35.4">2</text>
<text x="236" y="35.4">3</text>
<text x="221.6" y="36.4">Vin</text>
<text x="228" y="36.4">Vout</text>
<text x="226" y="44" transform="rotate(-90 226 44)">1</text>
<text x="193.3" y="79.4">1</text>
<text x="193.3" y="81.5">2</text>
<text x="193.3" y="83.6">3</text>
<text x="217.2" y="83.6">18SWIM</text>
<text x="217.2" y="81.5">19</text>
<text x="217.2" y="79.4">20</text>
<text x="193.3" y="85.7">4</text>
<text x="193.3" y="87.8">5</text>
<text x="193.3" y="89.9">6</text>
<text x="217.2" y="89.9">15Relay-5</text>
<text x="217.2" y="87.8">16</text>
<text x="217.2" y="85.7">17</text>
<text x="193.3" y="92">7</text>
<text x="193.3" y="94.1">8</text>
<text x="217.2" y="94.1">13Relay-3</text>
<text x="217.2" y="92">14Relay-4</text>
<text x="193.3" y="96.2">9</text>
<text x="217.2" y="98.3">11Relay-1</text>
<text x="217.2" y="96.2">12 PIO11</text>
<text x="209" y="130.8">1</text>
<text x="209" y="132.8">2</text>
<text x="209" y="135">3</text>
<text x="209" y="137">4</text>
<text x="209" y="139.1">5</text>
<text x="209" y="141.2">6</text>
</g>
</svg>
